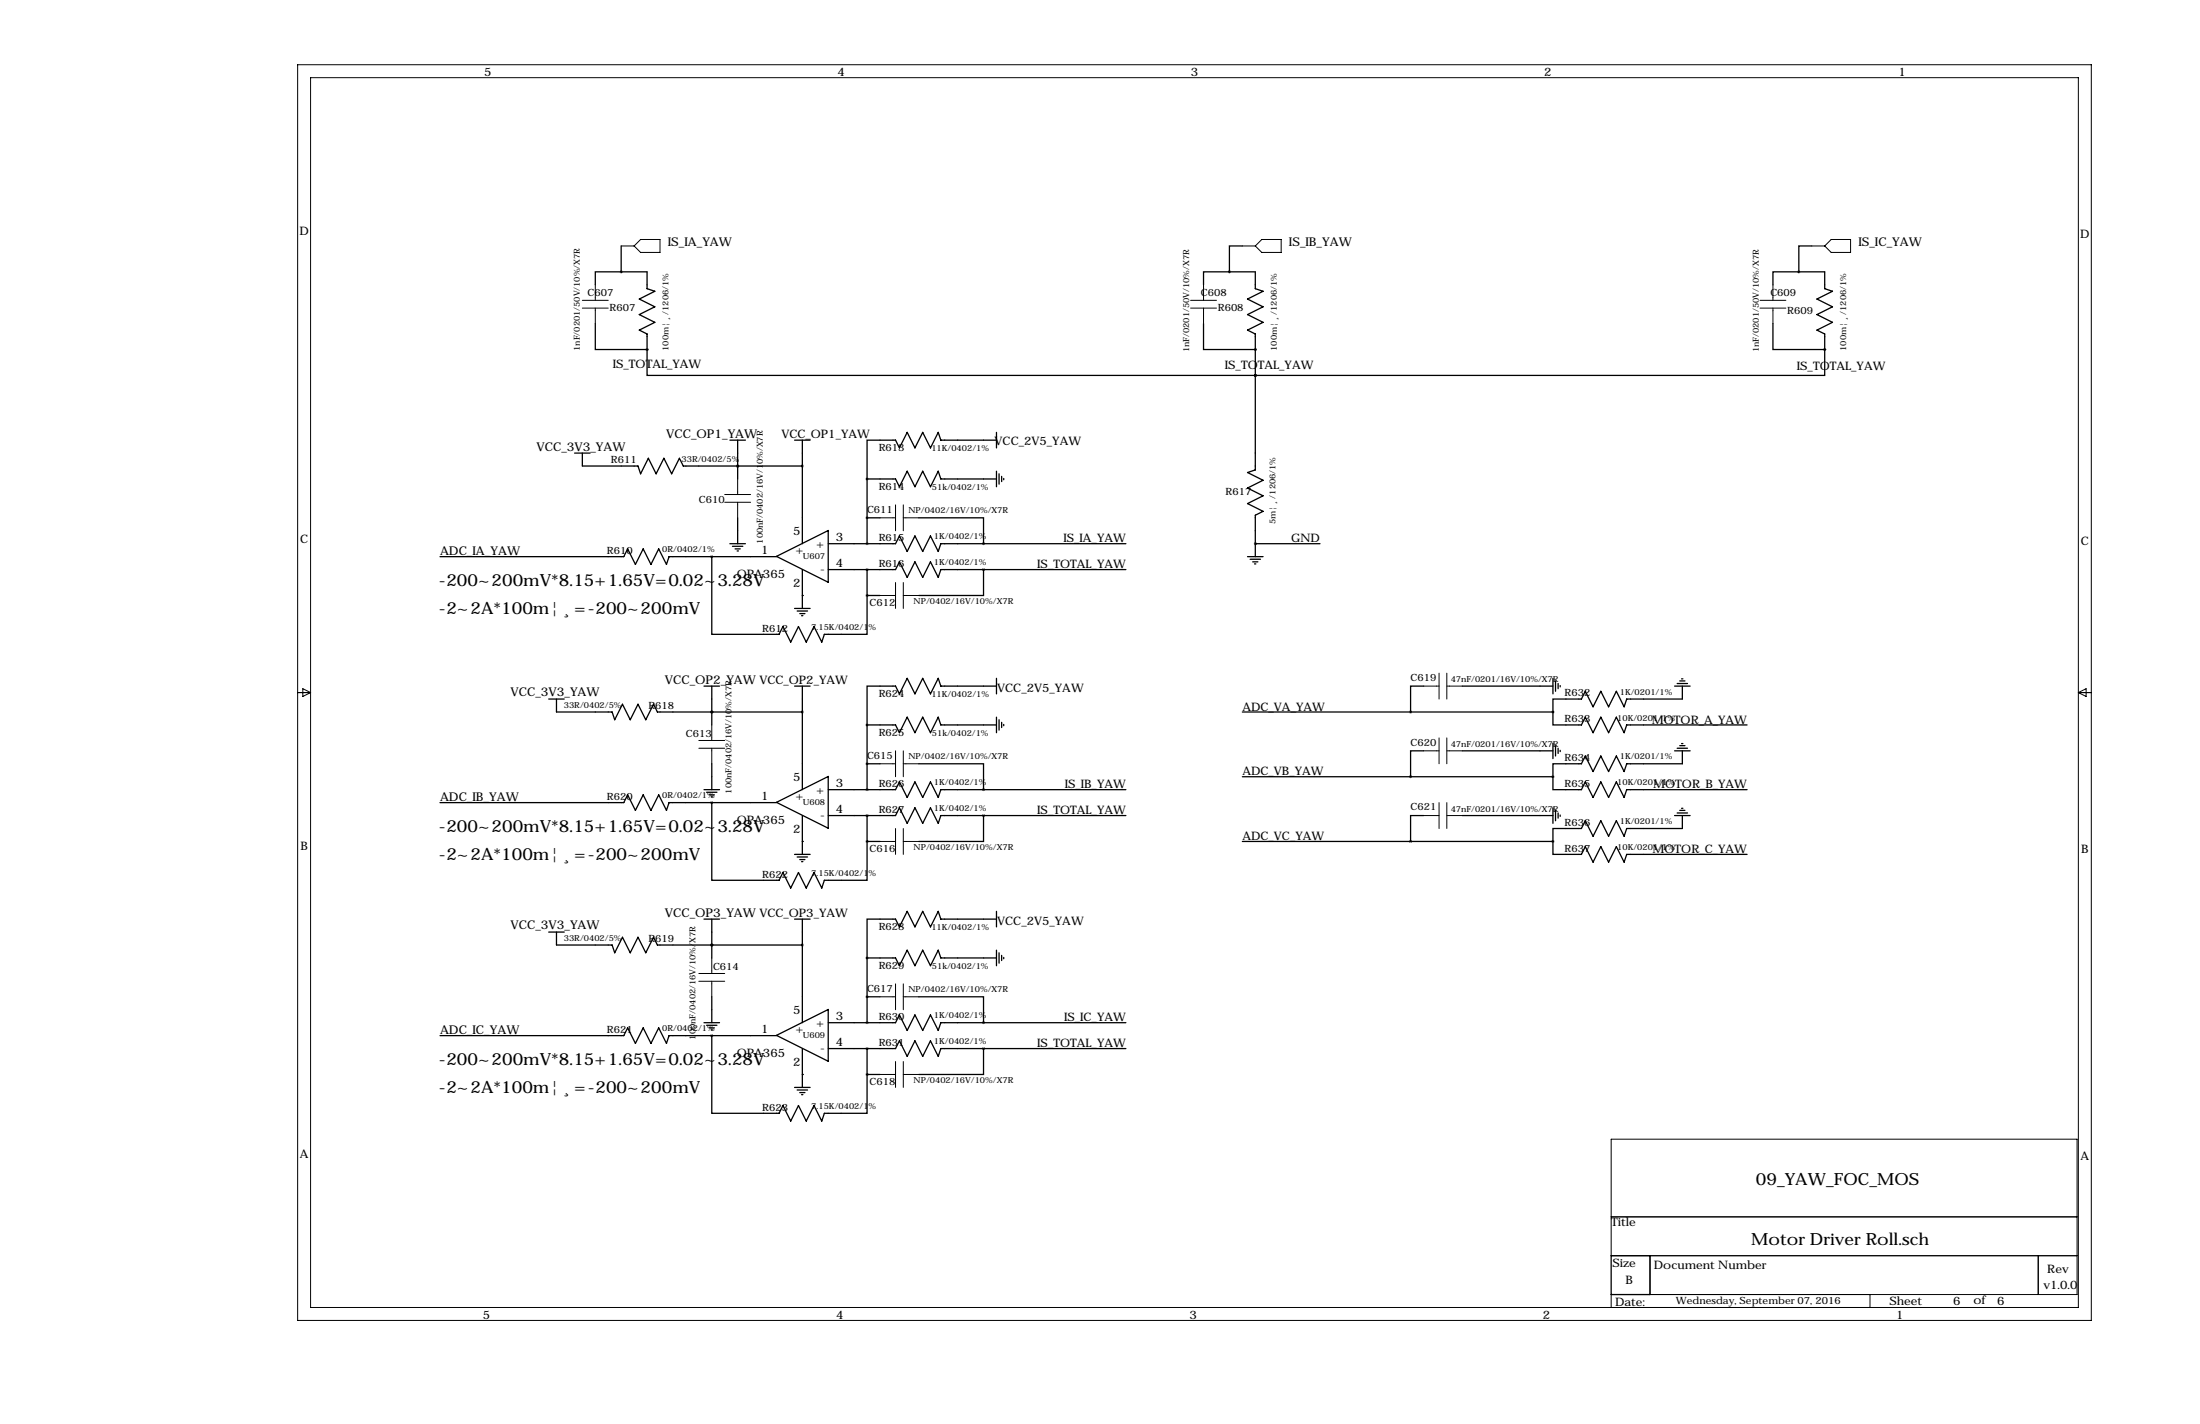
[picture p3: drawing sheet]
<svg xmlns="http://www.w3.org/2000/svg" width="432mm" height="279mm" viewBox="0 0 432 279" stroke-linecap="round" stroke-linejoin="round" font-family="sans-serif">
<g fill="none" stroke="#000" stroke-width=".25">
<path d="M121.9 53.3h-5.1v2.6M121.9 53.3h5.1v3.3l1.5 .6-3 1.5 3 1.5-3 1.5 3 1.5-3 1.6 1.5 .7v3.1M121.9 48.3v5M241.3 53.3h-5.1v2.6M241.3 53.3h5.1v3.3l1.5 .6-3 1.5 3 1.5-3 1.5 3 1.5-3 1.6 1.5 .7v26.7l-1.5 .5 3 1.5-3 1.6 3 1.5-3 1.5 3 1.5-1.5 .8v8.1M243.8 48.3h-2.5v5M353.1 53.3h-5.1v2.6M353.1 53.3h5v3.3l1.6 .6-3.1 1.5 3.1 1.5-3.1 1.5 3.1 1.5-3.1 1.6 1.5 .7v3.1M355.6 48.3h-2.5v5M116.8 63.5v5.1h10.2M127 68.6h.1M127 68.6v5.1h119.4"/>
<path d="M236.2 63.5v5.1h10.2M246.4 68.6h.1M246.4 73.7h.1M348 63.5v5.1h10.1M358.1 68.6h.1M358.1 68.6v5.1h-111.7M112.8 88.9h3M114.3 88.9v2.5h10.9l.5 1.6 1.6-3.1 1.5 3.1 1.5-3.1 1.5 3.1 1.5-3.1 .8 1.5h23.4M143.3 86.4h3M144.8 91.4h.1M144.8 86.4v7.6M156 86.4h3"/>
<path d="M157.5 86.4v20.3M170.2 94h5.6l.7 1.5 1.6-3 1.5 3 1.5-3 1.5 3 1.5-3 .6 1.5h10.9M170.2 94v12.7M195.6 86.4h-10.9l-.6-1.6-1.5 3.1-1.5-3.1-1.5 3.1-1.5-3.1-1.6 3.1-.7-1.5h-5.6v7.6M195.6 84.8v3.1M195.6 92.5v3M196.1 93v2M196.6 93.5v1M197 93.9v.2M86.4 109.2h36l.8-1.5 1.5 3 1.5-3 1.6 3 1.5-3 1.5 3 .5-1.5h21.1M139.7 109.2v15.3h13.2l.8-1.6 1.5 3.1 1.5-3.1 1.5 3.1 1.6-3.1 1.5 3.1 .5-1.5h8.4v-7.7M143.3 106.7h3"/>
<path d="M143.8 107.2h2M144.3 107.7h1M144.7 108.1h.2M144.8 101.6v5.1M152.4 109.2l10.2-5.1v10.1zM156 119.4h3M156.5 119.9h2M157.5 116.8h.1M157.5 111.8v7.6M162.6 106.7h13.2l.7-1.5 1.6 3 1.5-3 1.5 3 1.5-3 1.5 3 .6-1.5h36.3M162.6 111.8h13.2l.7-1.6 1.6 3.1 1.5-3.1 1.5 3.1 1.5-3.1 1.5 3.1 .6-1.5h36.3M170.2 101.6h2.5"/>
<path d="M170.2 111.8v5M170.2 116.8h2.5M180.3 101.6h12.7v5.1M193 111.8v5h-12.7M244.9 109.2h3M245.4 109.7h2M245.9 110.2h1M246.2 110.6h.3M246.4 106.7h.1M246.4 106.7h12.7M107.7 137.2h3M109.2 137.2v2.5h10.9l.5 1.5 1.6-3 1.5 3 1.5-3 1.5 3 1.6-3 .7 1.5h28.5"/>
<path d="M138.2 134.6h3M139.7 139.7h.1M139.7 134.6v7.6M156 134.6h3M157 120.4h1M157.3 120.8h.3M157.5 134.6v20.3M195.6 134.6h-10.9l-.6-1.5-1.5 3-1.5-3-1.5 3-1.5-3-1.6 3-.7-1.5h-5.6v7.6M195.6 133.1v3M243.8 139.7h61M279.4 134.6h-2.5v5.1M287 134.6h17.8"/>
<path d="M304.8 139.7v2.5h5.6l.7-1.5 1.6 3.1 1.5-3.1 1.5 3.1 1.5-3.1 1.6 3.1 .5-1.6h23.6M304.8 133.1v3M305.3 133.6v2M305.8 134.1v1M306.2 134.5v.3M328.7 134.6h3M329.2 134.1h2M329.7 133.6h1M330 133.2h.3M330.2 134.6v2.6h-10.9l-.5 1.5-1.6-3.1-1.5 3.1-1.5-3.1-1.5 3.1-1.6-3.1-.7 1.6h-5.6v2.5M86.4 157.5h36l.8-1.5 1.5 3 1.5-3 1.6 3 1.5-3 1.5 3 .5-1.5h21.1M138.2 154.9h3"/>
<path d="M138.7 155.4h2M139.2 156h1M139.6 156.4h.3M139.7 157.5v15.2h13.2l.8-1.5 1.5 3 1.5-3 1.5 3 1.6-3 1.5 3 .5-1.5h8.4v-7.6M139.7 149.9v5M152.4 157.4l10.2-5.1v10.2zM162.6 154.9h13.2l.7-1.5 1.6 3.1 1.5-3.1 1.5 3.1 1.5-3.1 1.5 3.1 .6-1.6h36.3M170.2 142.2h5.6l.7 1.6 1.6-3.1 1.5 3.1 1.5-3.1 1.5 3.1 1.5-3.1 .6 1.5h10.9M170.2 149.9h2.5M170.2 142.2v12.7M180.3 149.9h12.7v5M195.6 140.7v3.1"/>
<path d="M196.1 141.2v2.1M196.6 141.7v1M197 142.1v.3M243.8 152.4h61M279.4 147.3h-2.5v5.1M287 147.3h17.8M304.8 152.4v2.5h5.6l.7-1.5 1.6 3.1 1.5-3.1 1.5 3.1 1.5-3.1 1.6 3.1 .5-1.6h23.6M304.8 145.8v3M304.8 158.5v3M305.3 146.3v2M305.3 159v2M305.8 146.8v1"/>
<path d="M305.8 159.5v1M306.2 147.2v.3M306.2 159.9v.3M328.7 147.3h3M329.2 146.8h2M329.2 159.5h2M329.7 146.3h1M329.7 159h1M330 145.9h.3M330 158.6h.3M330.2 147.3v2.6h-10.9l-.5 1.5-1.6-3.1-1.5 3.1-1.5-3.1-1.5 3.1-1.6-3.1-.7 1.6h-5.6v2.5M156 167.6h3"/>
<path d="M156.5 168.1h2M157 168.7h1M157.3 169.1h.3M157.5 165.1h.1M157.5 160v7.6M162.6 160h13.2l.7-1.5 1.6 3 1.5-3 1.5 3 1.5-3 1.5 3 .6-1.5h36.3M170.2 165.1h2.5M170.2 160v5.1M193 160v5.1h-12.7M195.6 178.8v3.1M243.8 165.1h61M279.4 160h-2.5v5.1"/>
<path d="M287 160h17.8M304.8 165.1v2.5h5.6l.7-1.5 1.6 3.1 1.5-3.1 1.5 3.1 1.5-3.1 1.6 3.1 .5-1.6h23.6M328.7 160h3M330.2 160v2.6h-10.9l-.5 1.5-1.6-3.1-1.5 3.1-1.5-3.1-1.5 3.1-1.6-3.1-.7 1.6h-5.6v2.5M107.7 182.9h3M109.2 182.9v2.5h10.9l.5 1.5 1.6-3 1.5 3 1.5-3 1.5 3 1.6-3 .7 1.5h28.5M138.2 180.3h3M139.7 185.4h.1M139.7 180.3v7.7M139.7 195.6v5.1M156 180.3h3M157.5 180.3v20.4"/>
<path d="M170.2 188h5.6l.7 1.5 1.6-3.1 1.5 3.1 1.5-3.1 1.5 3.1 1.5-3.1 .6 1.6h10.9M170.2 188v12.7M170.2 195.6h2.5M180.3 195.6h12.7v5.1M195.6 180.3h-10.9l-.6-1.5-1.5 3.1-1.5-3.1-1.5 3.1-1.5-3.1-1.6 3.1-.7-1.6h-5.6v7.7M195.6 186.4v3.1M196.1 186.9v2.1M196.6 187.5v1M197 187.9v.2M86.4 203.2h36l.8-1.5 1.5 3 1.5-3 1.6 3 1.5-3 1.5 3 .5-1.5h21.1M138.2 200.7h3M138.7 201.2h2"/>
<path d="M139.2 201.7h1M139.6 202.1h.3M139.7 203.2v15.2h13.2l.8-1.5 1.5 3.1 1.5-3.1 1.5 3.1 1.6-3.1 1.5 3.1 .5-1.6h8.4v-7.6M152.4 203.1l10.2-5v10.1zM156 213.4h3M156.5 213.9h2M157 214.4h1M157.3 214.8h.3M157.5 210.8h.1M157.5 205.7v7.7M162.6 200.7h13.2l.7-1.6 1.6 3.1 1.5-3.1 1.5 3.1 1.5-3.1 1.5 3.1 .6-1.5h36.3M162.6 205.7h13.2l.7-1.5 1.6 3.1 1.5-3.1 1.5 3.1 1.5-3.1 1.5 3.1 .6-1.6h36.3"/>
<path d="M170.2 205.7v5.1M170.2 210.8h2.5M193 205.7v5.1h-12.7M316.2 246.4h7.6v7.6h-7.6z"/>
</g>
<g fill="none" stroke="#000" stroke-width=".2">
<path d="M58.4 12.7h352.1v246.4h-352.1zM61 15.2h346.9v241.3h-346.9zM114.3 58.9h5.1M116.8 55.9v3M121.9 48.3h2.6M124.5 48.3l1.2-1.3h3.8v2.5h-3.8zM233.7 58.9h5.1M236.2 55.9v3M243.8 48.3h2.6M247.6 47h3.9v2.5h-3.9l-1.2-1.2zM345.4 58.9h5.1M348 55.9v3"/>
<path d="M355.6 48.3h2.5M359.4 47h3.8v2.5h-3.8l-1.3-1.2zM114.3 60.5h5.1M116.8 60.5v3M233.7 60.5h5.1M236.2 60.5v3M345.4 60.5h5.1M348 60.5v3M142.2 98.6h5.1M142.2 97h5.1M144.8 94v3M144.8 98.6v3"/>
<path d="M175.8 99.1v5M177.3 99.1v5M172.7 101.6h3.1M172.7 116.8h3.1M175.8 114.3v5.1M177.3 114.3v5.1M177.3 101.6h3M177.3 116.8h3M58.4 135.9h2.6M59.4 135.1l1.6 .8-1.6 .8zM279.4 134.6h3M282.4 132.1v5.1"/>
<path d="M284 132.1v5.1M284 134.6h3M407.9 135.9h2.6M407.9 135.9l1.5-.8v1.6zM137.2 146.8h5M137.2 145.3h5M139.7 142.2v3.1M139.7 146.8v3.1M172.7 149.9h3.1M175.8 147.3v5.1M177.3 147.3v5.1M177.3 149.9h3"/>
<path d="M279.4 147.3h3M282.4 144.8v5.1M282.4 157.5v5.1M284 144.8v5.1M284 157.5v5.1M284 147.3h3M172.7 165.1h3.1M175.8 162.6v5M177.3 162.6v5M177.3 165.1h3M279.4 160h3M284 160h3"/>
<path d="M137.2 192.5h5M137.2 191h5M139.7 188v3M139.7 192.5v3.1M172.7 195.6h3.1M175.8 193v5.1M177.3 193v5.1M177.3 195.6h3M172.7 210.8h3.1M175.8 208.3v5.1M177.3 208.3v5.1M177.3 210.8h3"/>
<path d="M316.2 238.8h91.5M323.8 246.4v7.6M367 254v2.5M400 246.4v7.6M407.7 246.4h-91.5v-22.9h91.5v30.5h-91.5v2.5"/>
</g>
<path d="M358.1 68.6a.05 .05 0 0 0 .1 0 .05 .05 0 0 0-.1 0zM193 106.7a.05 .05 0 0 0 .1 0 .05 .05 0 0 0-.1 0zM193 111.8a.05 .05 0 0 0 .1 0 .05 .05 0 0 0-.1 0zM193 154.9a.05 .05 0 0 0 .1 0 .05 .05 0 0 0-.1 0zM193 160a.05 .05 0 0 0 .1 0 .05 .05 0 0 0-.1 0zM276.8 139.7a.05 .05 0 0 0 .1 0 .05 .05 0 0 0-.1 0zM276.8 152.4a.05 .05 0 0 0 .1 0 .05 .05 0 0 0-.1 0zM276.8 165.1a.05 .05 0 0 0 .1 0 .05 .05 0 0 0-.1 0zM193 200.7a.05 .05 0 0 0 .1 0 .05 .05 0 0 0-.1 0zM193 205.7a.05 .05 0 0 0 .1 0 .05 .05 0 0 0-.1 0zM353 53.3a.05 .05 0 0 0 .1 0 .05 .05 0 0 0-.1 0z" fill="#000" stroke="#000" stroke-width=".51"/>
<g font-size="3.3">
<text x="86.1" y="115.1">-200~200mV*8.15+1.65V=0.02~3.28V</text>
<text x="86.1" y="120.4">-2~2A*100m¦¸=-200~200mV</text>
<text x="86.1" y="163.3">-200~200mV*8.15+1.65V=0.02~3.28V</text>
<text x="86.1" y="168.7">-2~2A*100m¦¸=-200~200mV</text>
<text x="86.1" y="209">-200~200mV*8.15+1.65V=0.02~3.28V</text>
<text x="86.1" y="214.4">-2~2A*100m¦¸=-200~200mV</text>
<text x="344.6" y="232.5">09_YAW_FOC_MOS</text>
<text x="343.7" y="244.2">Motor Driver Roll.sch</text>
</g>
<g font-size="2.4">
<text x="131.1" y="48.3">IS_IA_YAW</text>
<text x="253" y="48.3">IS_IB_YAW</text>
<text x="364.7" y="48.3">IS_IC_YAW</text>
<text x="105.3" y="88.4">VCC_3V3_YAW</text>
<text x="130.7" y="85.9">VCC_OP1_YAW</text>
<text x="86.4" y="109">ADC_IA_YAW</text>
<text x="100.2" y="136.7">VCC_3V3_YAW</text>
<text x="130.5" y="134.1">VCC_OP2_YAW VCC_OP2_YAW</text>
<text x="86.4" y="157.2">ADC_IB_YAW</text>
<text x="130.5" y="179.8">VCC_OP3_YAW VCC_OP3_YAW</text>
<text x="100.2" y="182.4">VCC_3V3_YAW</text>
<text x="86.4" y="202.9">ADC_IC_YAW</text>
</g>
<g font-size="2.3">
<text x="95" y="14.9">5</text>
<text x="164.4" y="14.9">4</text>
<text x="233.7" y="14.9">3</text>
<text x="303.1" y="14.9">2</text>
<text x="372.7" y="14.9">1</text>
<text x="58.8" y="46.2">D</text>
<text x="408.3" y="46.7">D</text>
<text x="120.3" y="72.1">IS_TOTAL_YAW</text>
<text x="240.4" y="72.4">IS_TOTAL_YAW</text>
<text x="352.7" y="72.6">IS_TOTAL_YAW</text>
<text x="153.4" y="85.9">VCC_OP1_YAW</text>
<text x="195.2" y="87.3">VCC_2V5_YAW</text>
<text x="58.9" y="106.6">C</text>
<text x="155.7" y="104.9">5</text>
<text x="160.2" y="107.4">+</text>
<text x="164.1" y="106.2">3</text>
<text x="208.7" y="106.4">IS_IA_YAW</text>
<text x="253.4" y="106.4">GND</text>
<text x="408.4" y="106.9">C</text>
<text x="144.6" y="113.5">OPA365</text>
<text x="149.4" y="108.7">1</text>
<text x="156.1" y="108.7">+</text>
<text x="161" y="112.5">-</text>
<text x="164.1" y="111.3">4</text>
<text x="203.6" y="111.5">IS_TOTAL_YAW</text>
<text x="155.7" y="115.2">2</text>
<text x="195.7" y="135.8">VCC_2V5_YAW</text>
<text x="243.8" y="139.4">ADC_VA_YAW</text>
<text x="324.2" y="142">MOTOR_A_YAW</text>
<text x="155.7" y="153.2">5</text>
<text x="160.2" y="155.7">+</text>
<text x="164.1" y="154.4">3</text>
<text x="209" y="154.7">IS_IB_YAW</text>
<text x="243.8" y="152.1">ADC_VB_YAW</text>
<text x="324.5" y="154.7">MOTOR_B_YAW</text>
<text x="144.6" y="161.7">OPA365</text>
<text x="149.4" y="157">1</text>
<text x="156.1" y="157">+</text>
<text x="161" y="160.8">-</text>
<text x="164.1" y="159.5">4</text>
<text x="203.6" y="159.8">IS_TOTAL_YAW</text>
<text x="59" y="166.8">B</text>
<text x="155.7" y="163.5">2</text>
<text x="243.8" y="164.8">ADC_VC_YAW</text>
<text x="324.3" y="167.4">MOTOR_C_YAW</text>
<text x="408.5" y="167.3">B</text>
<text x="195.7" y="181.5">VCC_2V5_YAW</text>
<text x="149.4" y="202.7">1</text>
<text x="155.7" y="198.9">5</text>
<text x="156.1" y="202.7">+</text>
<text x="160.2" y="201.4">+</text>
<text x="164.1" y="200.2">3</text>
<text x="208.9" y="200.4">IS_IC_YAW</text>
<text x="144.6" y="207.5">OPA365</text>
<text x="155.7" y="209.2">2</text>
<text x="161" y="206.5">-</text>
<text x="164.1" y="205.2">4</text>
<text x="203.6" y="205.5">IS_TOTAL_YAW</text>
<text x="58.8" y="227.3">A</text>
<text x="408.3" y="227.5">A</text>
<text x="316.2" y="240.5">Title</text>
<text x="316.5" y="248.7">Size</text>
<text x="319" y="252">B</text>
<text x="324.6" y="248.9">Document Number</text>
<text x="401.8" y="249.7">Rev</text>
<text x="317" y="256.3">Date:</text>
<text x="370.8" y="256">Sheet</text>
<text x="383.3" y="256">6</text>
<text x="387.3" y="255.8">of</text>
<text x="392" y="256">6</text>
<text x="401.1" y="253">v1.0.0</text>
<text x="94.8" y="258.8">5</text>
<text x="164.1" y="258.8">4</text>
<text x="233.5" y="258.8">3</text>
<text x="302.8" y="258.8">2</text>
<text x="372.1" y="258.8">1</text>
</g>
<g font-size="2">
<text x="115.3" y="58">C607</text>
<text x="235.7" y="58">C608</text>
<text x="347.5" y="58">C609</text>
<text x="119.6" y="61.1">R607</text>
<text x="239" y="61.1">R608</text>
<text x="350.8" y="61.6">R609</text>
<text x="172.5" y="88.5">R613</text>
<text x="119.9" y="90.9">R611</text>
<text x="137.2" y="98.7">C610</text>
<text x="170.2" y="100.7">C611</text>
<text x="172.5" y="96.1">R614</text>
<text x="240.5" y="97.1">R617</text>
<text x="172.5" y="106.2">R615</text>
<text x="119.1" y="108.7">R610</text>
<text x="172.5" y="111.3">R616</text>
<text x="170.7" y="119">C612</text>
<text x="149.6" y="124">R612</text>
<text x="172.5" y="136.8">R624</text>
<text x="276.9" y="133.6">C619</text>
<text x="307.1" y="136.7">R632</text>
<text x="127.3" y="139.2">R618</text>
<text x="307.1" y="141.7">R633</text>
<text x="134.6" y="144.6">C613</text>
<text x="170.2" y="149">C615</text>
<text x="172.5" y="144.4">R625</text>
<text x="276.9" y="146.3">C620</text>
<text x="307.1" y="149.4">R634</text>
<text x="172.5" y="154.4">R626</text>
<text x="307.1" y="154.4">R635</text>
<text x="119.1" y="157">R620</text>
<text x="172.5" y="159.5">R627</text>
<text x="276.9" y="159">C621</text>
<text x="170.7" y="167.2">C616</text>
<text x="307.1" y="167.1">R637</text>
<text x="307.1" y="162.1">R636</text>
<text x="149.6" y="172.2">R622</text>
<text x="127.3" y="184.9">R619</text>
<text x="172.5" y="182.5">R628</text>
<text x="140" y="190.4">C614</text>
<text x="172.5" y="190.1">R629</text>
<text x="170.2" y="194.7">C617</text>
<text x="119.1" y="202.7">R621</text>
<text x="172.5" y="200.2">R630</text>
<text x="172.5" y="205.2">R631</text>
<text x="170.7" y="213">C618</text>
<text x="149.6" y="217.9">R623</text>
<text x="328.9" y="255.8">Wednesday, September 07, 2016</text>
</g>
<g font-size="1.6">
<text x="113.8" y="68.8" transform="rotate(-90 113.8 68.8)">1nF/0201/50V/10%/X7R</text>
<text x="131.2" y="68.9" transform="rotate(-90 131.2 68.9)">100m¦¸/1206/1%</text>
<text x="233.4" y="69.1" transform="rotate(-90 233.4 69.1)">1nF/0201/50V/10%/X7R</text>
<text x="250.6" y="68.9" transform="rotate(-90 250.6 68.9)">100m¦¸/1206/1%</text>
<text x="345.2" y="69.1" transform="rotate(-90 345.2 69.1)">1nF/0201/50V/10%/X7R</text>
<text x="362.4" y="68.9" transform="rotate(-90 362.4 68.9)">100m¦¸/1206/1%</text>
<text x="182.8" y="88.6">11K/0402/1%</text>
<text x="133.8" y="90.6">33R/0402/5%</text>
<text x="178.3" y="100.7">NP/0402/16V/10%/X7R</text>
<text x="182.9" y="96.2">51k/0402/1%</text>
<text x="149.7" y="106.7" transform="rotate(-90 149.7 106.7)">100nF/0402/16V/10%/X7R</text>
<text x="183.3" y="105.8">1K/0402/1%</text>
<text x="250.4" y="102.9" transform="rotate(-90 250.4 102.9)">5m¦¸/1206/1%</text>
<text x="130" y="108.4">0R/0402/1%</text>
<text x="157.6" y="109.7">U607</text>
<text x="183.3" y="110.9">1K/0402/1%</text>
<text x="179.3" y="118.5">NP/0402/16V/10%/X7R</text>
<text x="159.2" y="123.6">7.15K/0402/1%</text>
<text x="182.8" y="136.8">11K/0402/1%</text>
<text x="284.7" y="133.9">47nF/0201/16V/10%/X7R</text>
<text x="317.9" y="136.3">1K/0201/1%</text>
<text x="110.7" y="138.9">33R/0402/5%</text>
<text x="317.4" y="141.4">10K/0201/1%</text>
<text x="178.3" y="148.9">NP/0402/16V/10%/X7R</text>
<text x="182.9" y="144.4">51k/0402/1%</text>
<text x="284.7" y="146.6">47nF/0201/16V/10%/X7R</text>
<text x="317.9" y="149">1K/0201/1%</text>
<text x="143.6" y="155.7" transform="rotate(-90 143.6 155.7)">100nF/0402/16V/10%/X7R</text>
<text x="183.3" y="154.1">1K/0402/1%</text>
<text x="317.4" y="154.1">10K/0201/1%</text>
<text x="130" y="156.6">0R/0402/1%</text>
<text x="157.6" y="158">U608</text>
<text x="183.3" y="159.2">1K/0402/1%</text>
<text x="284.7" y="159.3">47nF/0201/16V/10%/X7R</text>
<text x="317.9" y="161.7">1K/0201/1%</text>
<text x="179.3" y="166.7">NP/0402/16V/10%/X7R</text>
<text x="317.4" y="166.8">10K/0201/1%</text>
<text x="159.2" y="171.9">7.15K/0402/1%</text>
<text x="110.7" y="184.6">33R/0402/5%</text>
<text x="182.8" y="182.5">11K/0402/1%</text>
<text x="182.9" y="190.2">51k/0402/1%</text>
<text x="178.3" y="194.7">NP/0402/16V/10%/X7R</text>
<text x="130" y="202.4">0R/0402/1%</text>
<text x="136.5" y="204" transform="rotate(-90 136.5 204)">100nF/0402/16V/10%/X7R</text>
<text x="157.6" y="203.7">U609</text>
<text x="183.3" y="199.8">1K/0402/1%</text>
<text x="183.3" y="204.9">1K/0402/1%</text>
<text x="179.3" y="212.4">NP/0402/16V/10%/X7R</text>
<text x="159.2" y="217.6">7.15K/0402/1%</text>
</g>
</svg>
